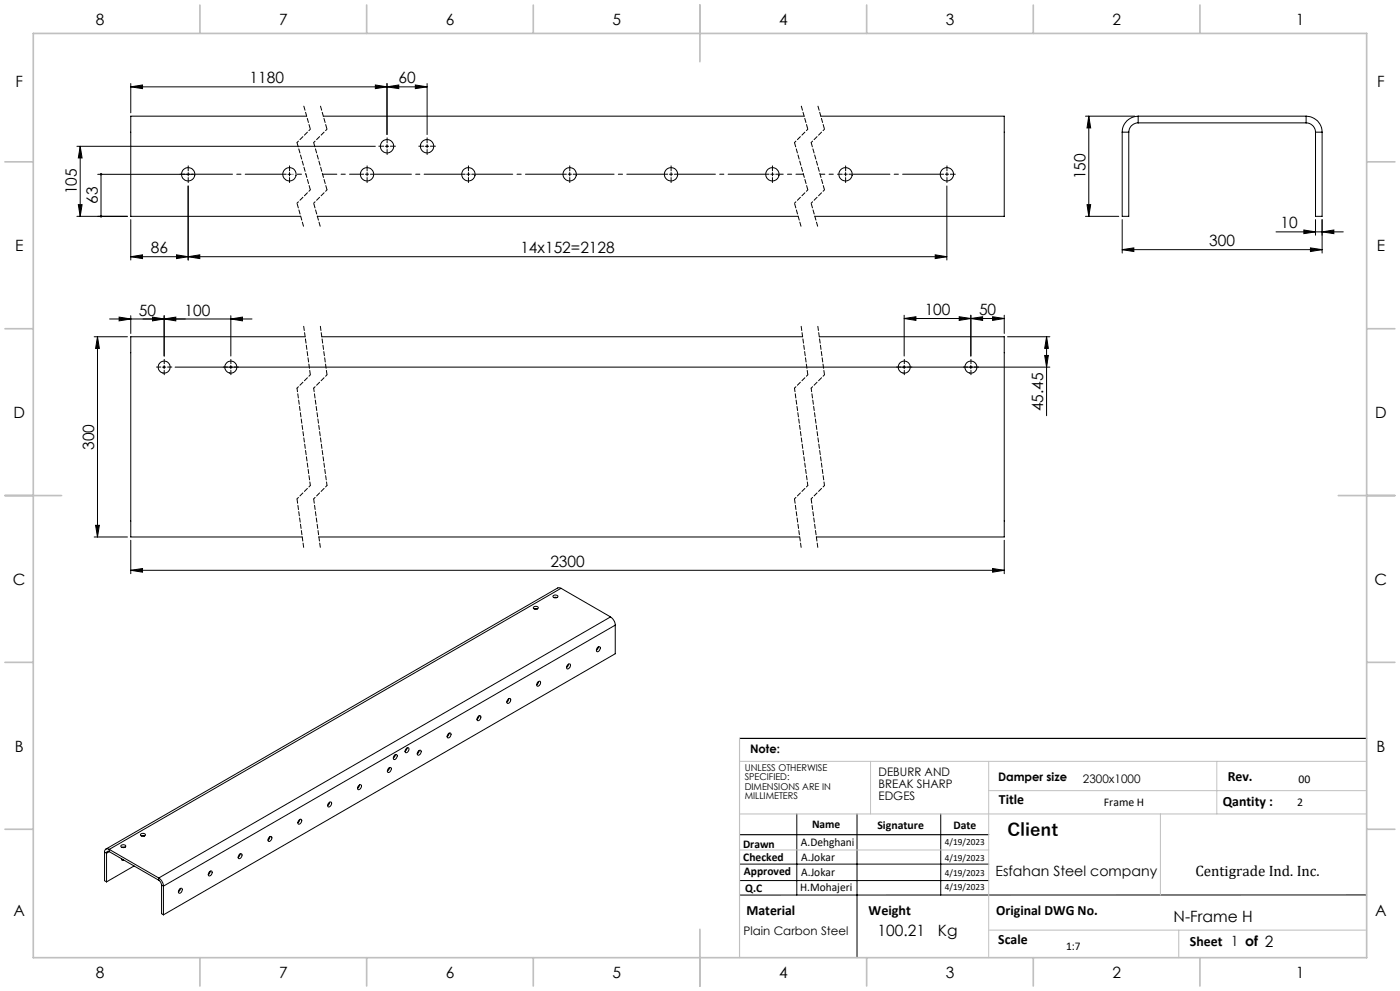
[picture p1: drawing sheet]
<svg xmlns="http://www.w3.org/2000/svg" width="420mm" height="297mm" viewBox="0 0 420 297" stroke-linecap="round" stroke-linejoin="round" font-family="sans-serif">
<g fill="none" stroke="#000" stroke-width=".3">
<path d="M39.2 26l3.6-.5v1.1zM39.2 25v8.8M39.2 26h88.9M92 34.8h-52.8v30h51M97 34.8h144.2M112.6 25.5l3.5 .5-3.5 .6zM116.1 25v15.3M116.1 26l3.5-.5v1.1zM124.6 25.5l3.5 .5-3.5 .6zM128.1 25v15.3M246.2 34.8h55.1v30h-56.9M325.6 34.8h14.8"/>
<path d="M326.6 34.8l.6 3.5h-1.1zM326.6 34.8v30M336.7 39.6v25.2h1.9v-25.2M336.7 39.6h1.9M341.5 34.8a4.8 4.8 0 0 0-4.8 4.8M341.5 36.8a2.87 2.87 0 0 0-2.9 2.8M341.5 34.8h50.3M341.5 34.8v2M341.5 36.8h50.3M391.8 36.8a2.87 2.87 0 0 1 2.9 2.8M391.8 34.8a4.8 4.8 0 0 1 4.8 4.8M391.8 34.8v2"/>
<path d="M394.7 39.6v25.2h1.9v-25.2M394.7 39.6h1.9M23.1 43.8h89.5M24.1 43.8l.5 3.5h-1.1zM24.1 43.8v21M29.3 52.2h28.7M30.3 52.2v12.6M56.4 55.7v22.2M86.4 52.2h.9M86.9 51.7v1M115.6 43.8h1M116.1 43.3v1"/>
<path d="M127.6 43.8h1M128.1 43.3v1M284.1 55.7v22.2M23.1 64.8h15.1M23.5 61.3h1.1l-.5 3.5zM39.2 76.9l3.6-.5v1.1zM39.2 65.8v12.1M39.2 76.9h244.9M53 76.4l3.4 .5-3.4 .6zM56.4 76.9l3.5-.5v1.1zM95.2 64.8h144.2M280.6 76.4l3.5 .5-3.5 .6z"/>
<path d="M325.6 64.8h10M326.1 61.3h1.1l-.6 3.5zM336.7 74.8l3.4-.5v1.1zM336.7 65.8v10M336.7 74.8h59.9M382.8 69.5h20.2M391.2 68.9l3.5 .6-3.5 .5zM393.1 74.3l3.5 .5-3.5 .6zM394.7 65.8v4.7M396.6 69.5l3.6-.6v1.1zM396.6 65.8v10M32.9 95.6h42.7"/>
<path d="M35.7 95l3.5 .6-3.5 .6zM39.2 94.6v5.3M45.8 95l3.4 .6-3.4 .6zM49.2 95.6l3.5-.6v1.2zM49.2 94.6v12.1M69.3 95.6l3.4-.6v1.2zM69.3 94.6v12.1M271.3 95.5l3.5-.6v1.1zM271.3 94.5v12.2M271.3 95.5h30M287.8 94.9l3.5 .6-3.5 .5zM291.3 95.5l3.5-.6v1.1z"/>
<path d="M291.3 94.5v12.2M297.8 94.9l3.5 .6-3.5 .5zM301.3 94.5v5.4M28.3 100.9h9.9M29.2 100.9l.6 3.5h-1.1zM29.2 100.9v60M48.8 110h.9M49.2 109.5v1M52.5 110h262.5M69.3 109.5v1M91.5 100.9h-52.3v60h51.5M96.5 100.9h144.3"/>
<path d="M245.8 100.9h55.5v60h-56.4M271.3 109.5v1M291.3 109.5v1M302.3 100.9h12.7M313.4 106.5h1.1l-.5 3.5zM314 100.9v23.7M314 100.9l.5 3.5h-1.1zM28.7 157.4h1.1l-.6 3.5zM28.3 160.9h9.9M39.2 170.9l3.6-.5v1.1zM39.2 161.9v10M39.2 170.9h262.1"/>
<path d="M95.6 160.9h144.3M165.9 178.5l.7-.2a.51 .51 0 0 1 .8 .4 .51 .51 0 0 1-.8 .5l-.6-.2zM166.2 179.1h.9M168.3 176.3l-1-.1-135.5 78.3M168.3 176.3l14.9 8.6M168.3 176.3l-135.5 78.3M297.8 170.4l3.5 .5-3.5 .6zM301.3 161.9v10M160.1 182l.6-.3a.52 .52 0 0 1 .8 .4 .52 .52 0 0 1-.8 .5l-.5-.1zM160.3 182.5h.9M170.4 199.2a.48 .48 0 0 1 .7-.1 .48 .48 0 0 1 0 .7l-.5 .6a.53 .53 0 0 1-.7-.3 .53 .53 0 0 1 .3-.7zM170.5 199l-.5 1.1"/>
<path d="M179.2 194.1l.5-.3a.85 .85 0 0 1 .3 1 .85 .85 0 0 1-.8 .5l-.3-.2zM179.5 193.9l-.6 1M183.2 184.9l.9 1 .5 1.5M183.2 184.9l-135.6 78.2M184.6 187.4l-135.6 78.2M184.6 187.4v8.5l-135.6 78.3M134.5 219.9a.47 .47 0 0 1 .7-.1 .47 .47 0 0 1 0 .7l-.1 .3a.54 .54 0 0 1-.9 .2 .54 .54 0 0 1 .1-.9zM134.7 219.7l-.2 .7-.4 .4M143.5 214.7l.1-.1a.46 .46 0 0 1 .7 .1 .46 .46 0 0 1-.1 .6l-.1 .2a.57 .57 0 0 1-.9 .4 .57 .57 0 0 1 .1-1zM143.7 214.6l-.6 1M152.5 209.4h.1a.51 .51 0 0 1 .7 .2 .51 .51 0 0 1-.2 .7 .57 .57 0 0 1-.9 .5 .57 .57 0 0 1 .1-1zM152.6 209.4l-.1 .5-.5 .5"/>
<path d="M161.3 204.5l.2-.2a.46 .46 0 0 1 .7 0 .46 .46 0 0 1-.1 .7l-.1 .1a.57 .57 0 0 1-.8 .5 .57 .57 0 0 1 0-1zM161.6 204.2l-.6 1M107.5 235.6a.55 .55 0 0 1 .8-.4 .55 .55 0 0 1 0 .9 .55 .55 0 0 1-.8 .6 .55 .55 0 0 1-.1-.9zM107.8 235.2l-.5 1.1M116.5 230.3l.6-.3a.85 .85 0 0 1 .2 1 .85 .85 0 0 1-.8 .5l-.3-.3zM116.8 230.1l-.2 .6-.4 .4M118.3 226.4l.5-.3a.85 .85 0 0 1 .3 1 .85 .85 0 0 1-.8 .5l-.3-.2zM118.6 226.2l-.6 1M121.8 224.5l.2-.2a.44 .44 0 0 1 .6-.1 .44 .44 0 0 1 0 .7l-.1 .2a.55 .55 0 0 1-.9 .4 .55 .55 0 0 1 .1-.9zM122.1 224.2l-.6 1M125.6 225h.1a.45 .45 0 0 1 .7 0 .45 .45 0 0 1-.1 .7l-.1 .1a.57 .57 0 0 1-.9 .5 .57 .57 0 0 1 .1-1zM125.8 224.9l-.2 .7-.4 .3"/>
<path d="M31.4 255.4l.6 .3M31.4 255.4v8.5l.6 .4M32 255.7v8.6M32.8 254.6a.86 .86 0 0 0-1-.1 .86 .86 0 0 0-.4 .9M32.8 255.2a.5 .5 0 0 0-.6 0 .5 .5 0 0 0-.2 .5M32.8 254.6l14.8 8.5M32.8 255.2l14.8 8.6M32.8 254.6v.6M32.8 255.2l-.8 .5M36.3 253.5a.78 .78 0 0 1 .8-.4 .78 .78 0 0 1 .6 .6l-1 .3-.4-.2zM36.4 257.3l.2 .5 .5-.1M36.5 257.4h-.1"/>
<path d="M36.5 253.9h1M40.2 259.5l-8.2 4.8M42.3 249.9l.5-.1a.51 .51 0 0 1 .8 .4 .51 .51 0 0 1-.7 .4h-.3a.37 .37 0 0 1-.4-.2 .37 .37 0 0 1 .1-.5zM42.4 250.5h1M71.8 256.1a.47 .47 0 0 1 .7-.1 .47 .47 0 0 1 0 .7l-.5 .6a.47 .47 0 0 1-.6-.2 .47 .47 0 0 1 .2-.6zM72 255.9l-.6 1.1M80.7 251l.2-.2a.46 .46 0 0 1 .7 .1 .46 .46 0 0 1-.1 .6l-.1 .2a.57 .57 0 0 1-.9 .4 .57 .57 0 0 1 .1-1zM81 250.8l-.6 1M89.6 245.8l.1-.1a.5 .5 0 0 1 .8 0 .5 .5 0 0 1-.1 .8l-.1 .1a.54 .54 0 0 1-.9 .3 .54 .54 0 0 1 .2-.9zM89.9 245.6l-.5 1M98.6 240.7l.2-.2a.5 .5 0 0 1 .7 .1 .5 .5 0 0 1-.2 .7 .57 .57 0 0 1-.9 .5 .57 .57 0 0 1 .1-1zM98.9 240.4l-.6 1"/>
<path d="M221.9 259h74.7M239 243.9v24.3M257.1 243.9v43.1M282.2 243.9v24.3M47.6 263.1l.9 .9 .5 1.6M47.6 263.8l.7 .7 .2 .8M47.6 263.1v.7M48.5 265.3l.5 .3M48.5 265.3v8.5l.5 .4M49 265.6v8.6M53.9 266.4l.4-.2a.78 .78 0 0 1 .4 .9 .78 .78 0 0 1-.8 .6l-.4-.3zM54.1 266.3l-.2 .6-.4 .4"/>
<path d="M62.9 261.2h.1a.46 .46 0 0 1 .6 0 .46 .46 0 0 1 0 .7l-.1 .1a.57 .57 0 0 1-.9 .5 .57 .57 0 0 1 .1-1zM63.1 261.1l-.6 1M221.9 263.9h74.7M410 268.2h-188.1"/>
<circle cx="56.5" cy="52.2" r="2"/>
<circle cx="86.8" cy="52.2" r="1.99"/>
<circle cx="110.1" cy="52.2" r="2"/>
<circle cx="116.1" cy="43.8" r="2"/>
<circle cx="128.1" cy="43.8" r="2"/>
<circle cx="140.5" cy="52.2" r="2"/>
<circle cx="170.9" cy="52.2" r="1.99"/>
<circle cx="201.3" cy="52.2" r="2"/>
<circle cx="231.7" cy="52.2" r="2"/>
<circle cx="253.7" cy="52.2" r="2"/>
<circle cx="284.1" cy="52.2" r="2"/>
<circle cx="49.2" cy="110" r="1.8"/>
<circle cx="69.2" cy="110" r="1.8"/>
<circle cx="271.3" cy="110" r="1.81"/>
<circle cx="291.3" cy="110" r="1.81"/>
</g>
<g fill="none" stroke="#000" stroke-width=".3" stroke-dasharray="15.2 1.3 1.3 1.3">
<path d="M55.5 52.2h-1.5M56.5 52.2v-.5M56.5 52.2h-.5M56.5 52.2v.5M56.5 52.2h.5M56.5 51.2v-1.5M56.5 53.2v1.5M86.9 51.2v-1.5M86.9 53.2v1.5M110.1 52.2v-.5M110.1 52.2h-.5M110.1 52.2v.5"/>
<path d="M110.1 52.2h.5M110.1 51.2v-1.5M110.1 53.2v1.5M115.1 43.8h-1.5M116.1 42.8v-1.5M116.1 44.8v1.5M117.1 43.8h1.5M127.1 43.8h-1.5M128.1 42.8v-1.5M128.1 44.8v1.5M129.1 43.8h1.5M140.5 52.2v-.5"/>
<path d="M140.5 52.2h-.5M140.5 52.2v.5M140.5 52.2h.5M140.5 51.2v-1.5M140.5 53.2v1.5M170.9 52.2v-.5M170.9 52.2h-.5M170.9 52.2v.5M170.9 52.2h.5M170.9 51.2v-1.5M170.9 53.2v1.5M201.3 52.2v-.5"/>
<path d="M201.3 52.2h-.5M201.3 52.2v.5M201.3 52.2h.5M201.3 51.2v-1.5M201.3 53.2v1.5M231.7 52.2v-.5M231.7 52.2h-.5M231.7 52.2v.5M231.7 52.2h.5M231.7 51.2v-1.5M231.7 53.2v1.5M253.7 52.2v-.5"/>
<path d="M253.7 52.2h-.5M253.7 52.2v.5M253.7 52.2h.5M253.7 51.2v-1.5M253.7 53.2v1.5M284.1 52.2v-.5M284.1 52.2h-.5M284.1 52.2v.5M284.1 52.2h.5M284.1 51.2v-1.5M284.1 53.2v1.5M285.1 52.2h1.5"/>
<path d="M48.3 110h-1.3M49.3 109v-1.3M49.3 111v1.3M50.3 110h1.3M68.3 110h-1.3M69.3 109v-1.3M69.3 111v1.3M70.3 110h1.3M270.3 110h-1.3M271.3 109v-1.3M271.3 111v1.3M272.3 110h1.3"/>
<path d="M290.3 110h-1.3M291.3 109v-1.3M291.3 111v1.3M292.3 110h1.3"/>
</g>
<path d="M57.5 52.2h28.4M111.1 52.2h28.4M141.5 52.2h28.4M171.9 52.2h28.4M202.3 52.2h28.4M254.7 52.2h28.4" fill="none" stroke="#000" stroke-width=".3" stroke-dasharray="15.2 1.3 1.3 1.3" stroke-dashoffset="2.9"/>
<path d="M87.9 52.2h3.9" fill="none" stroke="#000" stroke-width=".3" stroke-dasharray="15.2 1.3 1.3 1.3" stroke-dashoffset="15.2"/>
<path d="M96.8 52.2h12.3" fill="none" stroke="#000" stroke-width=".3" stroke-dasharray="15.2 1.3 1.3 1.3" stroke-dashoffset="11"/>
<path d="M232.7 52.2h8.3" fill="none" stroke="#000" stroke-width=".3" stroke-dasharray="15.2 1.3 1.3 1.3" stroke-dashoffset="13"/>
<path d="M246 52.2h6.7" fill="none" stroke="#000" stroke-width=".3" stroke-dasharray="15.2 1.3 1.3 1.3" stroke-dashoffset="13.8"/>
<path d="M89.1 42.7l4 14.2M94.1 42.7l4 14.2M238.3 42.7l4 14.2M243.3 42.7l4 14.2M91.1 97.7l2 14.6M96.1 97.7l2 14.6M240.3 97.7l2 14.6M245.3 97.7l2 14.6M89.1 149.5l2 14.6M94.1 149.5l2 14.6M238.3 149.5l2 14.6M243.3 149.5l2 14.6" fill="none" stroke="#000" stroke-width=".3" stroke-dasharray="1.3 .6" stroke-dashoffset="-.1"/>
<g fill="none" stroke="#000" stroke-width=".3" stroke-dasharray="1.3 .6" stroke-dashoffset=".7">
<path d="M93.1 38.7l-4 4M98.1 38.7l-4 4M242.3 38.7l-4 4M247.3 38.7l-4 4M93.1 56.9l-4 4M98.1 56.9l-4 4M242.3 56.9l-4 4M247.3 56.9l-4 4M93.1 112.3l-4 4M98.1 112.3l-4 4M242.3 112.3l-4 4M247.3 112.3l-4 4"/>
<path d="M93.1 145.5l-4 4M98.1 145.5l-4 4M242.3 145.5l-4 4M247.3 145.5l-4 4"/>
</g>
<path d="M89.1 116.3l4 29.2M94.1 116.3l4 29.2M238.3 116.3l4 29.2M243.3 116.3l4 29.2" fill="none" stroke="#000" stroke-width=".3" stroke-dasharray="1.3 .6" stroke-dashoffset=".2"/>
<path d="M91.1 31.6l2 7.1M96.1 31.6l2 7.1M240.3 31.6l2 7.1M245.3 31.6l2 7.1M89.1 60.9l2 7.1M94.1 60.9l2 7.1M238.3 60.9l2 7.1M243.3 60.9l2 7.1" fill="none" stroke="#000" stroke-width=".3" stroke-dasharray="1.3 .6" stroke-dashoffset="-.2"/>
<path d="M221.9 221.3h188.1M221.9 250.2h74.7" fill="none" stroke="#000" stroke-width=".35"/>
<path d="M221.9 228.2h188.1M261.2 228.2v15.7M296.6 228.2v58.8M296.6 237h113.4M365.1 228.2v15.7M221.9 243.9h188.1M221.9 254.7h74.7M348.1 243.9v24.3M296.6 278.8h113.4M353.6 278.8v8.2" fill="none" stroke="#c0c0c0" stroke-width=".3"/>
<path d="M221.9 221.3v65.7" fill="none" stroke="#c0c0c0" stroke-width=".35"/>
<g fill="none" stroke="#c0c0c0" stroke-width=".5">
<path d="M10 10h400v277h-400zM60 1.5v8.5M110 1.5v8.5M160 1.5v8.5M210 1.5v17M260 1.5v8.5M310 1.5v8.5M360 1.5v8.5M1.5 48.5h8.5M410 48.5h8.5M1.5 98.5h8.5M410 98.5h8.5"/>
<path d="M1.5 148.5h17M401.5 148.5h17M1.5 198.5h8.5M410 198.5h8.5M1.5 248.5h8.5M410 248.5h8.5M210 278.5v17M60 287v8.5M110 287v8.5M160 287v8.5M260 287v8.5M310 287v8.5"/>
<path d="M360 287v8.5"/>
</g>
<g fill="#000">
<path d="M116.1 26l3.5-.5v1.1zM124.6 25.5l3.5 .5-3.5 .6zM56.4 76.9l3.5-.5v1.1zM280.6 76.4l3.5 .5-3.5 .6zM45.8 95l3.4 .6-3.4 .6zM69.3 95.6l3.4-.6v1.2zM39.2 170.9l3.6-.5v1.1zM297.8 170.4l3.5 .5-3.5 .6z"/>
<path d="M24.1 43.8l.5 3.5h-1.1zM23.5 61.3h1.1l-.5 3.5zM29.2 100.9l.6 3.5h-1.1zM28.7 157.4h1.1l-.6 3.5z"/>
<path d="M30.1 64.6l-.1 .3 .3 .3v-.4v.4a.37 .37 0 0 0 .4-.5 .37 .37 0 0 0-.6-.1zM30.1 51.9a.38 .38 0 0 0-.1 .6 .38 .38 0 0 0 .6-.1 .38 .38 0 0 0-.3-.5v.3v-.3zM313.4 106.5h1.1l-.5 3.5zM314 100.9l.5 3.5h-1.1z"/>
<path d="M39.2 76.9l3.6-.5v1.1zM53 76.4l3.4 .5-3.4 .6zM39.2 26l3.6-.5v1.1zM112.6 25.5l3.5 .5-3.5 .6z"/>
<path d="M326.1 61.3h1.1l-.6 3.5zM326.6 34.8l.6 3.5h-1.1z"/>
<path d="M336.7 74.8l3.4-.5v1.1zM393.1 74.3l3.5 .5-3.5 .6z"/>
<path d="M396.6 69.5l3.6-.6v1.1zM391.2 68.9l3.5 .6-3.5 .5z"/>
<path d="M49.2 95.6l3.5-.6v1.2zM35.7 95l3.5 .6-3.5 .6zM287.8 94.9l3.5 .6-3.5 .5zM271.3 95.5l3.5-.6v1.1z"/>
<path d="M297.8 94.9l3.5 .6-3.5 .5zM291.3 95.5l3.5-.6v1.1z"/>
</g>
<text font-size="5.3" x="302.2" y="250.7">Client</text>
<g font-size="4.7">
<text x="28.7" y="7.6">8</text>
<text x="83.7" y="7.6">7</text>
<text x="133.7" y="7.6">6</text>
<text x="183.7" y="7.6">5</text>
<text x="233.7" y="7.6">4</text>
<text x="283.7" y="7.6">3</text>
<text x="333.7" y="7.6">2</text>
<text x="388.7" y="7.6">1</text>
<text x="4.6" y="26.1">F</text>
<text x="74.9" y="25">1180</text>
<text x="119.5" y="25">60</text>
<text x="413.1" y="26.1">F</text>
<text x="325.6" y="53.7" transform="rotate(-90 325.6 53.7)">150</text>
<text x="23.1" y="58.2" transform="rotate(-90 23.1 58.2)">105</text>
<text x="29.3" y="61.1" transform="rotate(-90 29.3 61.1)">63</text>
<text x="384.1" y="68.4">10</text>
<text x="4.5" y="75.3">E</text>
<text x="45.3" y="75.9">86</text>
<text x="156.1" y="75.9">14x152=2128</text>
<text x="362.8" y="73.8">300</text>
<text x="413" y="75.3">E</text>
<text x="41.7" y="94.6">50</text>
<text x="55.4" y="94.6">100</text>
<text x="277.4" y="94.4">100</text>
<text x="293.7" y="94.4">50</text>
<text x="4" y="125.3">D</text>
<text x="313" y="123.3" transform="rotate(-90 313 123.3)">45.45</text>
<text x="412.5" y="125.3">D</text>
<text x="28.3" y="134.8" transform="rotate(-90 28.3 134.8)">300</text>
<text x="165.1" y="169.9">2300</text>
<text x="3.9" y="175.3">C</text>
<text x="412.4" y="175.3">C</text>
<text x="4.4" y="225.3">B</text>
<text x="412.9" y="225.3">B</text>
<text x="4" y="274.6">A</text>
<text x="412.5" y="274.6">A</text>
<text x="263.3" y="280.5">100.21</text>
<text x="281.4" y="280.5">Kg</text>
<text x="352.1" y="276.4">N-Frame H</text>
<text x="28.7" y="293.1">8</text>
<text x="83.7" y="293.1">7</text>
<text x="133.7" y="293.1">6</text>
<text x="183.7" y="293.1">5</text>
<text x="233.7" y="293.1">4</text>
<text x="283.7" y="293.1">3</text>
<text x="333.7" y="293.1">2</text>
<text x="388.7" y="293.1">1</text>
</g>
<text font-size="4.5" x="358.6" y="262.6">Centigrade Ind. Inc.</text>
<g font-size="4.2">
<text x="368.3" y="234.1">Rev.</text>
<text x="299.7" y="240.9">Title</text>
<text x="366.8" y="241.6">Qantity :</text>
<text x="298.6" y="262.6">Esfahan Steel company</text>
<text x="223.9" y="274.2">Material</text>
<text x="260.6" y="274.2">Weight</text>
<text x="298.9" y="274.2">Original DWG No.</text>
<text x="299.5" y="282.8">Scale</text>
<text x="357" y="283.6">Sheet 1 of 2</text>
</g>
<g font-size="3.5">
<text x="225" y="225.7">Note:</text>
<text x="263.6" y="232.6">DEBURR AND</text>
<text x="263.6" y="236.1">BREAK SHARP</text>
<text x="263.6" y="239.7">EDGES</text>
<text x="299.4" y="234.1">Damper size</text>
<text x="324.9" y="234.7">2300x1000</text>
<text x="389.6" y="234.7">00</text>
<text x="331.2" y="241.6">Frame H</text>
<text x="389.2" y="241.6">2</text>
<text x="243.6" y="248.1">Name</text>
<text x="263.2" y="248.5">Signature</text>
<text x="286" y="248.5">Date</text>
<text x="222.9" y="254">Drawn</text>
<text x="240.3" y="253.6">A.Dehghani</text>
<text x="240.4" y="257.9">A.Jokar</text>
<text x="223" y="258.1">Checked</text>
<text x="223.2" y="262.1">Approved</text>
<text x="240.4" y="262.4">A.Jokar</text>
<text x="223.6" y="267.4">Q.C</text>
<text x="240.1" y="267.1">H.Mohajeri</text>
<text x="223.1" y="280.2">Plain Carbon Steel</text>
<text x="319.8" y="284.6">1:7</text>
</g>
<g font-size="2.8">
<text x="223.4" y="231">UNLESS OTHERWISE</text>
<text x="223.4" y="233.8">SPECIFIED:</text>
<text x="223.4" y="236.7">DIMENSIONS ARE IN</text>
<text x="223.4" y="239.5">MILLIMETERS</text>
<text x="283.5" y="253.2">4/19/2023</text>
<text x="283.5" y="258.1">4/19/2023</text>
<text x="283.5" y="262.7">4/19/2023</text>
<text x="283.5" y="266.6">4/19/2023</text>
</g>
</svg>
